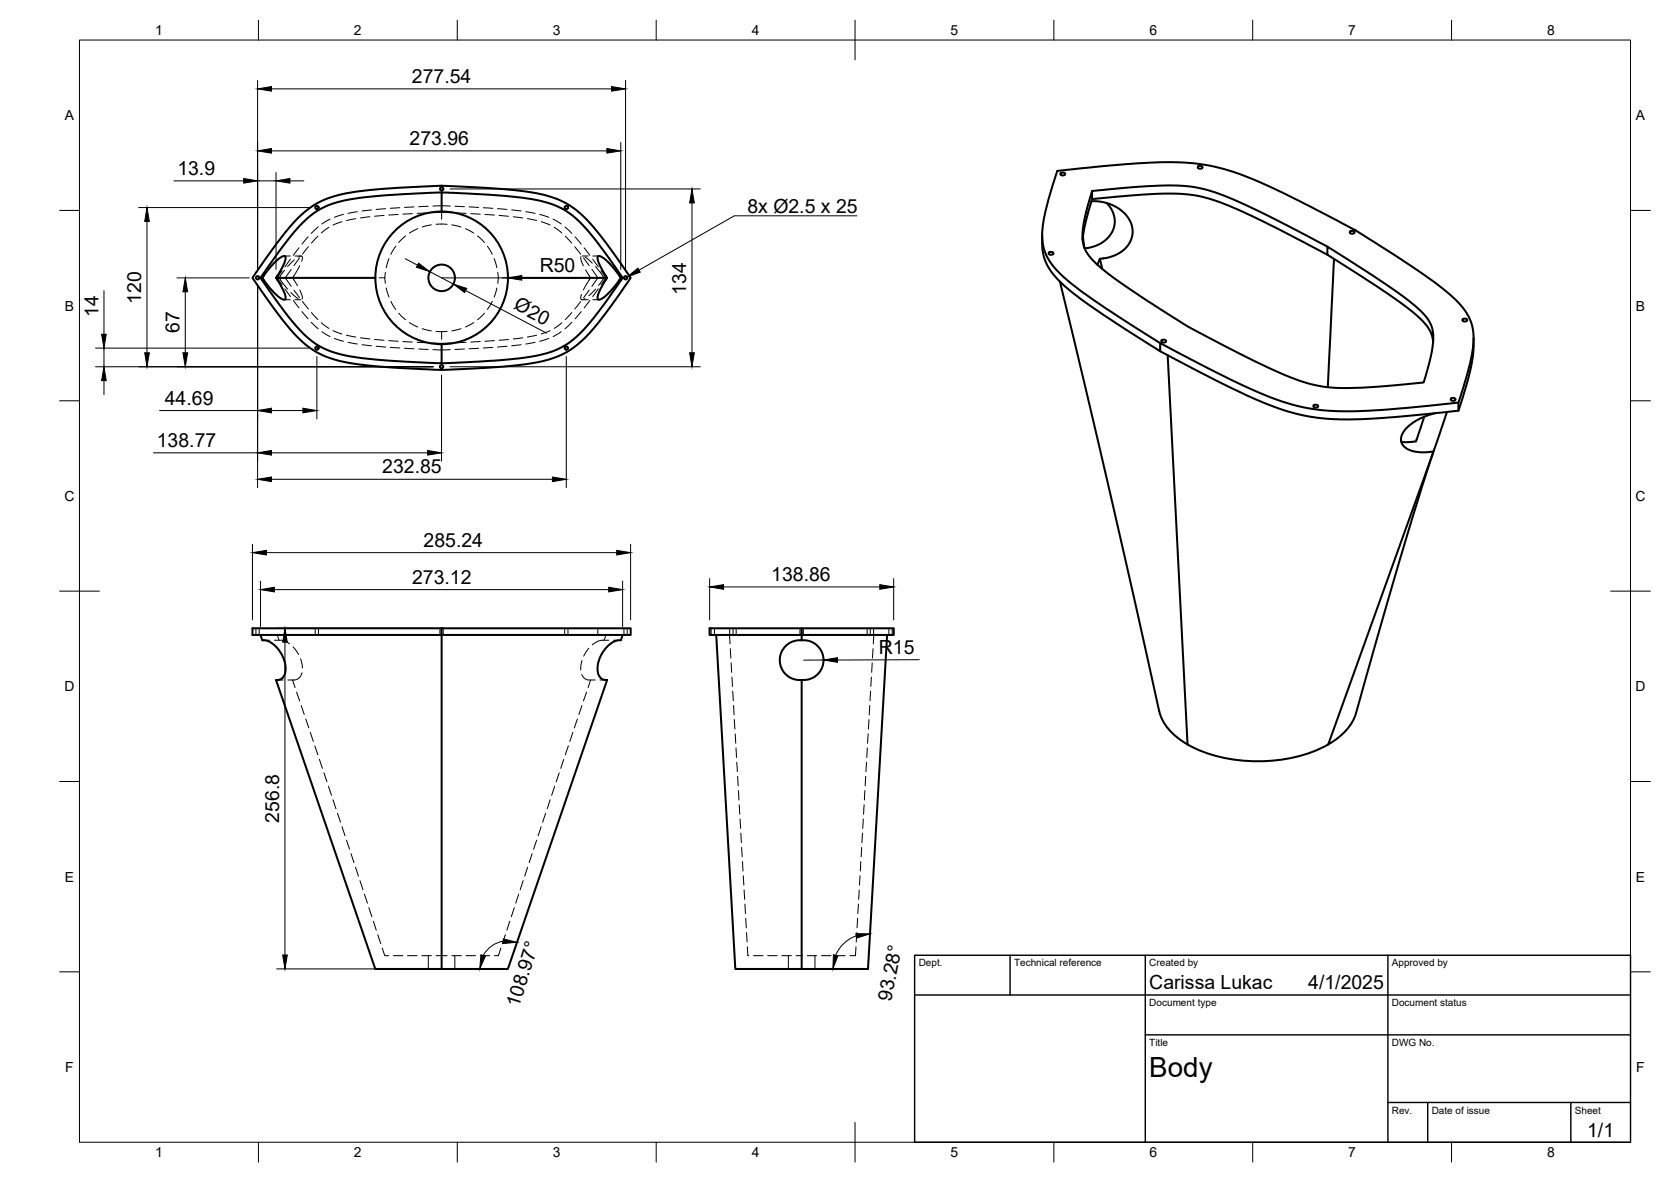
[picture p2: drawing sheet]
<svg xmlns="http://www.w3.org/2000/svg" width="420mm" height="297mm" viewBox="0 0 420 297" stroke-linecap="round" stroke-linejoin="round" font-family="sans-serif">
<!-- layer: Hidden -->
<g fill="none" stroke="#000" stroke-width=".25">
<path d="M77.5 59.5l-1.6 1.8M79.9 59.4l-1.6 1.7M80 57l-1.7 1.7M82.7 57.1l-1.9 1.4M83 55.1l-2.1 1.2M86 55.7l-2.3 .9M86.4 53.9l-2.3 .7M89.5 55l-2.4 .4M89.9 53.2l-2.4 .4M93 54.5l-2.4 .3M93.4 52.8l-2.4 .2M96.6 54.2l-2.4 .1"/>
<path d="M97 52.4l-2.4 .2M100.1 53.9l-2.4 .1M100.5 52.2l-2.4 .2M102 59.3l-1.8 1.6M103.7 53.7l-2.4 .1M104.1 52l-2.4 .1M105 57.5l-2.1 1.1M107.3 53.5l-2.4 .1M107.7 51.8l-2.4 .2M108.4 53.5h5.2M108.5 56.5l-2.3 .6M108.8 51.8h4.4"/>
<path d="M111 53.2v1.9M111 56.3l-1.4 .1M111 56.3l1.4 .1M113.6 56.5l2.3 .6M114.4 51.8l2.4 .2M114.8 53.5l2.4 .1M117 57.5l2.1 1.1M118 52l2.4 .1M118.4 53.7l2.4 .1M120.1 59.3l1.7 1.6M121.5 52.2l2.4 .2M121.9 53.9l2.4 .1"/>
<path d="M125.1 52.4l2.4 .2M125.5 54.2l2.4 .1M128.7 52.8l2.3 .2M129.1 54.5l2.3 .3M132.2 53.2l2.4 .4M132.6 55l2.3 .4M135.7 53.9l2.3 .7M136.1 55.7l2.2 .9M139.1 55.1l2 1.2M139.4 57.1l1.9 1.5M142 57l1.8 1.7M142.1 59.4l1.7 1.7"/>
<path d="M144.6 59.5l1.5 1.8M71 68l-1.3 1.8 1.3 1.8M71.5 64.3h1.5M71.5 75.3h1.5M71.5 67.9l-1.3 1.9 2.1 2.9M71.6 72.6l1.4 1.9M73 65.1l-1.4 2M73.1 73.5l1.9 1.5M73.2 67.7l-1.5 2.1 1.5 2.2M73.7 75.5l1.5 1.9M73.9 72.9l1.4 1.9M74 65.3l-1.7 1.7"/>
<path d="M74.2 64.3h1.5M74.2 75.3h1.5M75 64.6l.6-.3 .3 .1 .1 .6-.2 .7M75.2 62.3l-1.5 1.9M75.3 64.8l-1.4 1.9M75.4 66.8l-1.8 3 1.2 2M75.4 72.9l.5 1.4 .1 .8M75.9 78.3l1.6 1.8M76.1 75.8l1.4 1.8M77.5 62l-1.4 1.9M78.3 78.6l1.6 1.7M96.8 69.8l.1 1.4"/>
<path d="M96.9 68.4l-.1 1.4h-1.5M97.1 72.4l.7 2.3M97.8 65l-.7 2.3M98.3 75.7l1.2 2.1M99.5 61.9l-1.2 2M100.2 78.7l1.8 1.7M121.8 78.7l-1.7 1.7M122.6 61.9l1.2 2M123.8 75.7l-1.2 2.1M124.2 65l.7 2.3M124.9 72.4l-.7 2.3M125.2 68.4l.1 1.4-.1 1.4"/>
<path d="M126.3 69.8h1.4M143.8 78.6l-1.7 1.7M144.5 62l1.5 1.9M146 75.8l-1.5 1.8M146 64.5l.1 .9 .6 1.4M146.1 78.3l-1.5 1.8M146.2 74l-.2 .6 .1 .6 .4 .1 .6-.3M146.4 64.3h1.5M146.4 75.3h1.5M146.7 64.8l1.4 1.9M146.9 62.3l1.4 1.9M147.1 64.6l1.8 1.5"/>
<path d="M147.3 67.8l1.2 2-1.8 3.1M148.1 72.9l-1.4 1.9M148.3 75.5l-1.4 1.9M148.8 67.7l1.5 2.1-1.5 2.2M149 65.1l1.4 2M149.1 64.3h1.5M149.1 75.3h1.5M149.7 67l2.2 2.8-1.4 1.9M149.8 72.7l-1.7 1.6M150.4 72.6l-1.4 1.9M151.1 68l1.3 1.8-1.3 1.8M78.3 81l1.7 1.6"/>
<path d="M80.8 81.1l1.9 1.4M80.9 83.4l2.1 1.2M83.7 83.1l2.3 .8M84.1 85.1l2.3 .7M87.1 84.2l2.4 .5M87.5 86l2.4 .5M90.6 84.9l2.4 .3M91 86.6l2.4 .3M94.2 85.3l2.4 .2M94.6 87l2.4 .2M97.7 85.6l2.4 .2M98.1 87.3l2.4 .1"/>
<path d="M101.3 85.8l2.4 .2M101.7 87.5l2.4 .2M102.9 81.1l2.1 1.1M104.9 86l2.4 .1M105.3 87.7l2.4 .1M106.2 82.6l2.3 .5M108.4 86.2h5.2M108.8 87.9h4.4M109.6 83.3h1.4M111 83.3v2M111 86.5h.1M112.4 83.3h-1.4"/>
<path d="M115.9 82.6l-2.3 .5M116.8 87.7l-2.4 .1M117.2 86l-2.4 .1M119.1 81.1l-2.1 1.1M120.4 87.5l-2.4 .2M120.8 85.8l-2.4 .2M123.9 87.3l-2.4 .1M124.3 85.6l-2.4 .2M127.5 87l-2.4 .2M127.9 85.3l-2.4 .2M131 86.6l-2.3 .3M131.4 84.9l-2.3 .3"/>
<path d="M134.6 86l-2.4 .5M134.9 84.2l-2.3 .5M138 85.1l-2.3 .7M138.3 83.1l-2.2 .8M141.1 83.4l-2 1.2M141.3 81.1l-1.9 1.4M143.8 81l-1.8 1.6M64.3 157.9v1.7M65.2 157.9v1.7M69.7 159.6l.5 1.3M71.7 157.9v1.7M79.2 157.9v1.7"/>
<path d="M80.1 157.9v1.7M110.6 157.9v1.7M111.4 157.9v1.7M142 157.9v1.7M142.8 157.9v1.7M150.3 157.9v1.7M152.4 159.6l-.5 1.3M156.9 157.9v1.7M157.7 157.9v1.7M178.8 157.9v1.7M179.6 157.9v1.7M183.4 159.6l.2 2.2"/>
<path d="M183.5 157.9v1.7M184.3 157.9v1.7M185.1 157.9v1.7M201.1 157.9v1.7M201.6 157.9v1.7M202 157.9v1.7M218 157.9v1.7M218.8 157.9v1.7M219.7 157.9l-.1 3.9M223.5 157.9v1.7M224.3 157.9v1.7M66.3 160.9h1.5"/>
<path d="M69 160.9h1.5M69.7 170.9h1.5M70.6 160.9l.9 .2 1.3 .7M73.6 170.9l.6 1.9M73.7 162.6l1.4 1.9M74.6 173.9l.8 2.3M75.6 165.6l.4 2.3M75.7 177.3l.8 2.2M75.9 169.1l-.5 1-.6 .6-.7 .2h-1.7M146.3 169.5l.7 1 1.1 .4M146.3 166l-.3 2.4M146.3 177.3l-.7 2.2"/>
<path d="M147.5 173.9l-.8 2.3M148.1 162.9l-1.3 2M148.2 170.9h1.4M148.5 170.9l-.6 1.9M150.9 170.9h1.4M153.1 160.9l-2.5 .2-1.7 1M154.3 160.9h1.5M183.6 163l.2 2.4M183.8 166.6l.2 2.4M184 170.1l.2 2.4M184.2 173.7l.2 2.4M184.4 177.3l.2 2.3"/>
<path d="M218.7 177.3l-.1 2.3M218.9 173.7l-.1 2.4M219.1 170.1l-.1 2.4M219.3 166.6l-.1 2.4M219.5 163l-.1 2.4M76.9 180.7l.7 2.2M78 184.1l.8 2.2M79.2 187.4l.7 2.3M80.3 190.8l.8 2.3M81.4 194.2l.8 2.3M82.6 197.6l.8 2.3M139.5 197.6l-.8 2.3"/>
<path d="M140.6 194.2l-.8 2.3M141.8 190.8l-.8 2.3M142.9 187.4l-.8 2.3M144 184.1l-.7 2.2M145.2 180.7l-.8 2.2M184.6 180.8l.2 2.4M184.8 184.4l.2 2.4M185.1 188l.1 2.4M185.3 191.5l.1 2.4M185.5 195.1l.1 2.4M185.7 198.7l.1 2.3M217.5 198.7l-.2 2.3"/>
<path d="M217.7 195.1l-.2 2.4M217.9 191.5l-.2 2.4M218.1 188l-.1 2.4M218.3 184.4l-.2 2.4M218.5 180.8l-.1 2.4M83.7 201l.8 2.2M84.9 204.4l.7 2.2M86 207.8l.7 2.2M87.1 211.1l.8 2.3M88.3 214.5l.7 2.3M89.4 217.9l.7 2.3M132.7 217.9l-.8 2.3"/>
<path d="M133.8 214.5l-.7 2.3M134.9 211.1l-.7 2.3M136.1 207.8l-.8 2.2M137.2 204.4l-.8 2.2M138.3 201l-.7 2.2M185.9 202.2l.1 2.4M186.1 205.8l.1 2.4M186.3 209.4l.1 2.4M186.5 212.9l.1 2.4M186.7 216.5l.1 2.4M216.5 216.5l-.2 2.4M216.7 212.9l-.2 2.4"/>
<path d="M216.9 209.4l-.2 2.4M217.1 205.8l-.2 2.4M217.3 202.2l-.2 2.4M90.5 221.3l.7 2.3M91.6 224.7l.8 2.3M92.8 228.1l.7 2.3M93.9 231.5l.7 2.3M95 234.9l.7 2.3M96.1 238.3l.7 1.9h.9M125.9 238.3l-.6 1.9h-1M127.1 234.9l-.8 2.3M128.2 231.5l-.8 2.3"/>
<path d="M129.3 228.1l-.7 2.3M130.4 224.7l-.7 2.3M131.6 221.3l-.8 2.3M186.9 220.1l.1 2.3M187.1 223.6l.1 2.4M187.3 227.2l.1 2.4M187.5 230.8l.1 2.4M187.7 234.3l.2 2.4M187.9 237.9l.1 2.3h.3M215.2 237.9l-.1 2.3h-1.4M215.4 234.3l-.1 2.4M215.6 230.8l-.1 2.4"/>
<path d="M215.8 227.2l-.1 2.4M216 223.6l-.1 2.4M216.2 220.1l-.1 2.3M98.9 240.2h2.4M102.5 240.2h2.4M106.1 240.2h2.4M107.7 240.2v3.3M109.6 240.2h2.8M113.6 240.2h2.4M114.4 240.2v3.3M117.2 240.2h2.4M120.8 240.2h2.3"/>
<path d="M189.5 240.2h2.3M193 240.2h2.4M196.6 240.2h2.4M198.2 240.2v3.3M200.2 240.2h1.6M203 240.2h2.4M204.9 240.2v3.3M206.6 240.2h2.3M210.1 240.2h2.4"/>
</g>
<!-- layer: Visible -->
<g fill="none" stroke="#000" stroke-width=".51">
<path d="M74.7 55.1a23.4 23.4 0 0 1 15-7 161.5 161.5 0 0 1 46.1 .7 23.1 23.1 0 0 1 14.3 9.4l3.5 4.5 5 7.1a99.5 99.5 0 0 1-12.5 16 24.6 24.6 0 0 1-13.8 5.7 161.5 161.5 0 0 1-46-.6 23.1 23.1 0 0 1-14.4-9.4l-2.8-3.7-5.6-8a118.5 118.5 0 0 1 11.2-14.7zM111 53.2v-4.8a156.4 156.4 0 0 1 24.9 2.1 22.2 22.2 0 0 1 13.1 8.9l7.6 10.4h-.5M111 48.4h-1.7a140.7 140.7 0 0 0-23.3 2.1 21.8 21.8 0 0 0-13 9l-7.5 10.3M262 59.2a13 13 0 0 0 2 8.6 43.6 43.6 0 0 0 10.6 9.4l8.2 5.4 8.9 5.7v-2.1l11.2 5.9a114.1 114.1 0 0 0 23.6 10 65.3 65.3 0 0 0 20.2 1l20-1.9M266.8 43.5a.68 .68 0 0 1 1 .3 .68 .68 0 0 1-.6 .3 .68 .68 0 0 1-.6-.5zM272.3 59.4l.4 2.9M274.4 50.6a9.7 9.7 0 0 1 10.2 6.2 6.5 6.5 0 0 1-4.8 7.6l-3.3 .6-.6 1.5M274.6 48a39.1 39.1 0 0 0-2.4 11.8 9.7 9.7 0 0 0 4.1 7.1 207.6 207.6 0 0 0 20.1 13.7l2.4 1.5 9.5 5.1a125.8 125.8 0 0 0 20.6 9.1 48.9 48.9 0 0 0 17.1 .9l12-1.1a39.1 39.1 0 0 0 2.4-11.8 9.7 9.7 0 0 0-4.2-7.1 207.6 207.6 0 0 0-20-13.7l-2.4-1.5v2l15.5 10.1a45.6 45.6 0 0 1 9.7 8.1 7.3 7.3 0 0 1 1.3 3.7M274.6 50l1.6-.1a129.4 129.4 0 0 1 21.8-1.1 48.5 48.5 0 0 1 16.7 5.5l19.1 9.7M278.3 51a6.3 6.3 0 0 1-2.3 10.6l-3.3 .8M301.3 41.8a.68 .68 0 0 1 1.1 .3 .68 .68 0 0 1-.7 .3 .68 .68 0 0 1-.5-.5zM339.5 58.1a.68 .68 0 0 1 1.1 .4 .68 .68 0 0 1-.7 .3 .68 .68 0 0 1-.5-.5z"/>
<path d="M66 69.8h-.5a88.4 88.4 0 0 0 11.6 14.8 22.5 22.5 0 0 0 13.2 5.3 229.7 229.7 0 0 0 20.7 1.4v-4.8M68.6 66.4l1-1a2.24 2.24 0 0 1 2.1-.9 7.2 7.2 0 0 1-1.7 4.4l-.6 .9 1.4 2.4a4.5 4.5 0 0 1 .9 3 2.53 2.53 0 0 1-2.4-1.3l-1.7-1.8-1.6-2.3zM69.4 69.8h25M127.7 69.8h25M150.3 64.5a2.53 2.53 0 0 1 2.4 1.2l1.7 1.8 1.7 2.3a15.4 15.4 0 0 1-5.3 5.5h-.4a2.09 2.09 0 0 1 .4-2.2l1.9-3.3-1.5-2.4a4.5 4.5 0 0 1-.9-2.9zM156.6 69.8a90.2 90.2 0 0 1-11.8 15 23 23 0 0 1-12.9 5.1 223.8 223.8 0 0 1-20.9 1.4M263.8 63.4a.68 .68 0 0 1 1.1 .4 .68 .68 0 0 1-.7 .2 .68 .68 0 0 1-.5-.4zM266.5 70.8l12.8 53.9 12.2 54a13.5 13.5 0 0 0 7.1 8.4M272.2 60.3a49.9 49.9 0 0 1 2.4-10.3v-2l1.6-.2a118.2 118.2 0 0 1 22.8-1 53.5 53.5 0 0 1 16.7 5.9l18.1 9.3M276.5 65l.7 2.6M335.4 65.1l-1.5 32.2M291.7 86.2l-10.2-6.5a89.5 89.5 0 0 1-15.9-12 12.6 12.6 0 0 1-3.3-11.9 89.5 89.5 0 0 1 3.6-12.8l4-.5a172.5 172.5 0 0 1 29.1-1.6 57.2 57.2 0 0 1 21 6.3l11.2 5.6a194 194 0 0 1 23 13.6 62.7 62.7 0 0 1 13.6 10.9 12.6 12.6 0 0 1 2.4 11 89.5 89.5 0 0 1-3.5 12.9v2l-4.1 .5a186.5 186.5 0 0 1-28.3 1.6 55.9 55.9 0 0 1-21.7-6.4l-6.8-3.3-14.1-7.3"/>
<path d="M292.2 85.5a.68 .68 0 0 1 1 .3 .68 .68 0 0 1-.7 .3 .68 .68 0 0 1-.5-.5zM293.6 89.3l5 97.8M367.9 80.2a.68 .68 0 0 1 1 .3 .68 .68 0 0 1-.6 .3 .68 .68 0 0 1-.6-.5zM370.5 84.9a27.2 27.2 0 0 1-.7 7.5l-.9 3.6-2.2 7.2M330.4 101.8a.68 .68 0 0 1 1 .4 .68 .68 0 0 1-.6 .2 .68 .68 0 0 1-.6-.4zM358.1 104.7l-2.1 6.2-3.6 .2M360.2 114.1l-8.3 26.7-10.9 38.4a13.9 13.9 0 0 1-7 7.9M360.4 113.5l-26.4 73.6M363.8 103.5l-3.4 10a9.3 9.3 0 0 1-7.2-1.1l-.4-.4a2.98 2.98 0 0 1 .6-4.2 15.1 15.1 0 0 1 7.4-4M364.9 100.1a.68 .68 0 0 1 1.1 .4 .68 .68 0 0 1-.7 .3 .68 .68 0 0 1-.5-.5zM65.5 159.6l.5 1.3a6.3 6.3 0 0 1 5.3 4.5 4.5 4.5 0 0 1-.5 5.1l-.5 .3-.9 .1 25 72.6h16.6M111 157.9h-47.5v1.7h47.5v83.9h16.7l25-72.6a2.33 2.33 0 0 1-2.5-2.9 7.6 7.6 0 0 1 5.2-7.1h.7l.5-1.3"/>
<path d="M111 157.9h47.6v1.7h-47.6zM178.4 157.9h23.2v1.7h-23.2zM180.1 159.6l4.8 83.9h16.7v-72.6M201.6 157.9h23.1v1.7h-23.1v1.3a5.1 5.1 0 0 0-5.5 5.3 5.1 5.1 0 0 0 6 4.7 5 5 0 0 0 5-5.3 5 5 0 0 0-5.5-4.7M223.1 159.6l-4.9 83.9h-16.6M298.6 187.1a39.1 39.1 0 0 0 35.4 0"/>
<circle cx="79.7" cy="52.2" r=".41"/>
<circle cx="111.1" cy="47.5" r=".41"/>
<circle cx="142.4" cy="52.2" r=".41"/>
<circle cx="64.8" cy="69.8" r=".41"/>
<circle cx="111.1" cy="69.8" r="3.3"/>
<circle cx="111.1" cy="69.8" r="16.7"/>
<circle cx="157.3" cy="69.8" r=".41"/>
<circle cx="79.7" cy="87.5" r=".41"/>
<circle cx="111" cy="92.2" r=".41"/>
<circle cx="142.4" cy="87.5" r=".41"/>
</g>
<!-- layer: BORDER -->
<g fill="none" stroke="#000" stroke-width=".25">
<path d="M20 10.1h390v276.9h-390zM65 5.1v5M115 5.1v5M165 5.1v5M215 5.1v10M265 5.1v5M315 5.1v5M365 5.1v5M15 52.9h5M410 52.9h5M15 100.7h5M410 100.7h5"/>
<path d="M15 148.6h10M405 148.6h10M15 196.4h5M410 196.4h5M15 244.2h5M410 244.2h5M65 287v5M115 287v5M165 287v5M215 282.1v9.9M265 287v5M315 287v5"/>
<path d="M365 287v5"/>
</g>
<!-- layer: TITLEBLOCK -->
<path d="M230 240.1h180v46.9h-180zM230 250h180M254 240.1v9.9M288 240.1v46.9M349 240.1v46.9M288 260.1h122M349 277.1h61M359 277.1v9.9M395 277.1v9.9" fill="none" stroke="#000" stroke-width=".36"/>
<!-- layer: FD_Dimensions -->
<g fill="none" stroke="#000" stroke-width=".25">
<path d="M64.8 20.2v47.5M68.3 22.3h85.5M68.3 37.9h84.3M156.1 35.8v31.9M157.3 20.2v47.5M34.9 52.2h42.7M37 55.7v33M43.7 45.5h17.6M64.8 45.5h4.6M69.4 43.4v24.3M72.9 45.5h3.5M113.1 47.5h63"/>
<path d="M174 51v37.7M26.1 73v11M44.5 69.8h18.2M46.6 73.3v15.4M64.8 71.9v50.6M101.9 65l3.1 1.6M108.1 68.3l5.9 3.1M111 69.8h16.7M117.1 73l20.3 10.7M127.6 67.7a16.7 16.7 0 0 1-14.5 18.7M131.2 69.8h14.6M24 92.2h84.9"/>
<path d="M24 87.5h53.6M26.1 87.5v4.7M26.1 95.7v3.5M79.7 89.6v15.7M111 94.3v21.6M113.1 92.2h63M142.4 89.6v32.9M38.6 113.8h26.2M40.1 103.2h24.7M68.3 113.8h39.2M68.3 103.2h7.9M63.5 136.8v19"/>
<path d="M67 138.9h88.1M68.3 120.4h70.6M158.6 136.8v19M65.5 146.1v11.4M69 148.2h84.1M69.6 157.9h39.3M156.5 146.1v11.4M178.4 145.4v10.4M181.9 147.5h39.3M224.7 145.4v10.4M71.6 161.4v78.6M207.1 165.9h-5"/>
<path d="M231.2 165.8l-20.6 .1M126.5 236.5a7.1 7.1 0 0 0-5 3.6M215.3 235.2a8.8 8.8 0 0 0-5.2 4.8M69.6 243.5h39.3"/>
</g>
<g fill="#000" stroke="#000" stroke-width=".25">
<path d="M64.8 22.3l3.5-.6v1.2zM64.8 37.9l3.5-.6v1.2zM152.6 37.3l3.5 .6-3.5 .6zM153.8 21.7l3.5 .6-3.5 .6zM37 52.2l.5 3.5h-1.1zM61.3 44.9l3.5 .6-3.5 .5zM69.4 45.5l3.5-.6v1.1zM174 47.5l.6 3.5h-1.2zM46.6 69.8l.6 3.5h-1.2zM105.2 66.1l2.9 2.2-3.4-1.1zM114 71.4l3.3 1.1-.5 1zM127.7 69.8l3.5-.6v1.2z"/>
<path d="M26.1 92.2l.6 3.5h-1.2zM25.5 84h1.2l-.6 3.5zM36.4 88.7h1.1l-.5 3.5zM46 88.7h1.2l-.6 3.5zM173.4 88.7h1.2l-.6 3.5zM64.8 120.4l3.5-.5v1.1zM64.8 113.8l3.5-.6v1.2zM64.8 103.2l3.5-.6v1.1zM76.2 102.6l3.5 .6-3.5 .5zM107.5 113.2l3.5 .6-3.5 .6zM138.9 119.9l3.5 .5-3.5 .6zM63.5 138.9l3.5-.6v1.2z"/>
<path d="M155.1 138.3l3.5 .6-3.5 .6zM65.5 148.2l3.5-.6v1.1zM153.1 147.6l3.4 .6-3.4 .5zM178.4 147.5l3.5-.6v1.2zM221.2 146.9l3.5 .6-3.5 .6zM71.6 157.9l.6 3.5h-1.1zM207.1 165.9l3.5-.6v1.1zM71.1 240h1.1l-.6 3.5zM126.6 236l3.4 .8-3.6 .3zM215.2 234.6l3.5 .1-3.4 1.1zM120.9 240l1.2 .2-1.5 3.3zM209.5 239.9l1.2 .3-1.3 3.3z"/>
</g>
<!-- layer: Hole Notes -->
<path d="M157.6 69.6l2.8-2.2 .6 1z" fill="#000" stroke="#000" stroke-width=".25"/>
<path d="M215.5 54.2h-30.9l-23.9 13.7" fill="none" stroke="#000" stroke-width=".25"/>
<text font-size="7" x="289" y="270.6">Body</text>
<g font-size="4.9">
<text x="103.6" y="20.9">277.54</text>
<text x="103" y="36.5">273.96</text>
<text x="44.6" y="44">13.9</text>
<text x="187.9" y="53.5">8x Ø2.5 x 25</text>
<text x="135.7" y="68.4">R50</text>
<text x="35.5" y="76.4" transform="rotate(-90 35.5 76.4)">120</text>
<text x="128.9" y="77.5" transform="rotate(28 128.9 77.5)">Ø20</text>
<text x="172.5" y="74" transform="rotate(-90 172.5 74)">134</text>
<text x="24.7" y="79.6" transform="rotate(-90 24.7 79.6)">14</text>
<text x="45.1" y="83.7" transform="rotate(-90 45.1 83.7)">67</text>
<text x="41.4" y="101.7">44.69</text>
<text x="39.4" y="112.3">138.77</text>
<text x="96.1" y="119">232.85</text>
<text x="106.5" y="137.4">285.24</text>
<text x="103.6" y="146.7">273.12</text>
<text x="193.9" y="146">138.86</text>
<text x="221" y="164.4">R15</text>
<text x="70.2" y="206.8" transform="rotate(-90 70.2 206.8)">256.8</text>
<text x="224.1" y="251.8" transform="rotate(-79 224.1 251.8)">93.28°</text>
<text x="289" y="248.5">Carissa Lukac</text>
<text x="329" y="248.5">4/1/2025</text>
<text x="130.5" y="253.3" transform="rotate(-73 130.5 253.3)">108.97°</text>
<text x="399.1" y="285.7">1/1</text>
</g>
<g font-size="3.5">
<text x="39" y="8.8">1</text>
<text x="89" y="8.8">2</text>
<text x="139" y="8.8">3</text>
<text x="189" y="8.8">4</text>
<text x="239" y="8.8">5</text>
<text x="289" y="8.8">6</text>
<text x="339" y="8.8">7</text>
<text x="389" y="8.8">8</text>
<text x="16.3" y="30.2">A</text>
<text x="411.3" y="30.2">A</text>
<text x="16.3" y="78">B</text>
<text x="411.3" y="78">B</text>
<text x="16.2" y="125.9">C</text>
<text x="411.2" y="125.9">C</text>
<text x="16.2" y="173.7">D</text>
<text x="411.2" y="173.7">D</text>
<text x="16.3" y="221.6">E</text>
<text x="411.3" y="221.6">E</text>
<text x="16.4" y="269.4">F</text>
<text x="411.4" y="269.4">F</text>
<text x="39" y="290.8">1</text>
<text x="89" y="290.8">2</text>
<text x="139" y="290.8">3</text>
<text x="189" y="290.8">4</text>
<text x="239" y="290.8">5</text>
<text x="289" y="290.8">6</text>
<text x="339" y="290.8">7</text>
<text x="389" y="290.8">8</text>
</g>
<g font-size="2.5">
<text x="231" y="242.9">Dept.</text>
<text x="255" y="242.9">Technical reference</text>
<text x="289" y="242.9">Created by</text>
<text x="350" y="242.9">Approved by</text>
<text x="289" y="252.8">Document type</text>
<text x="350" y="252.8">Document status</text>
<text x="289" y="262.9">Title</text>
<text x="350" y="262.9">DWG No.</text>
<text x="350" y="279.9">Rev.</text>
<text x="360" y="279.9">Date of issue</text>
<text x="396" y="279.9">Sheet</text>
</g>
</svg>
